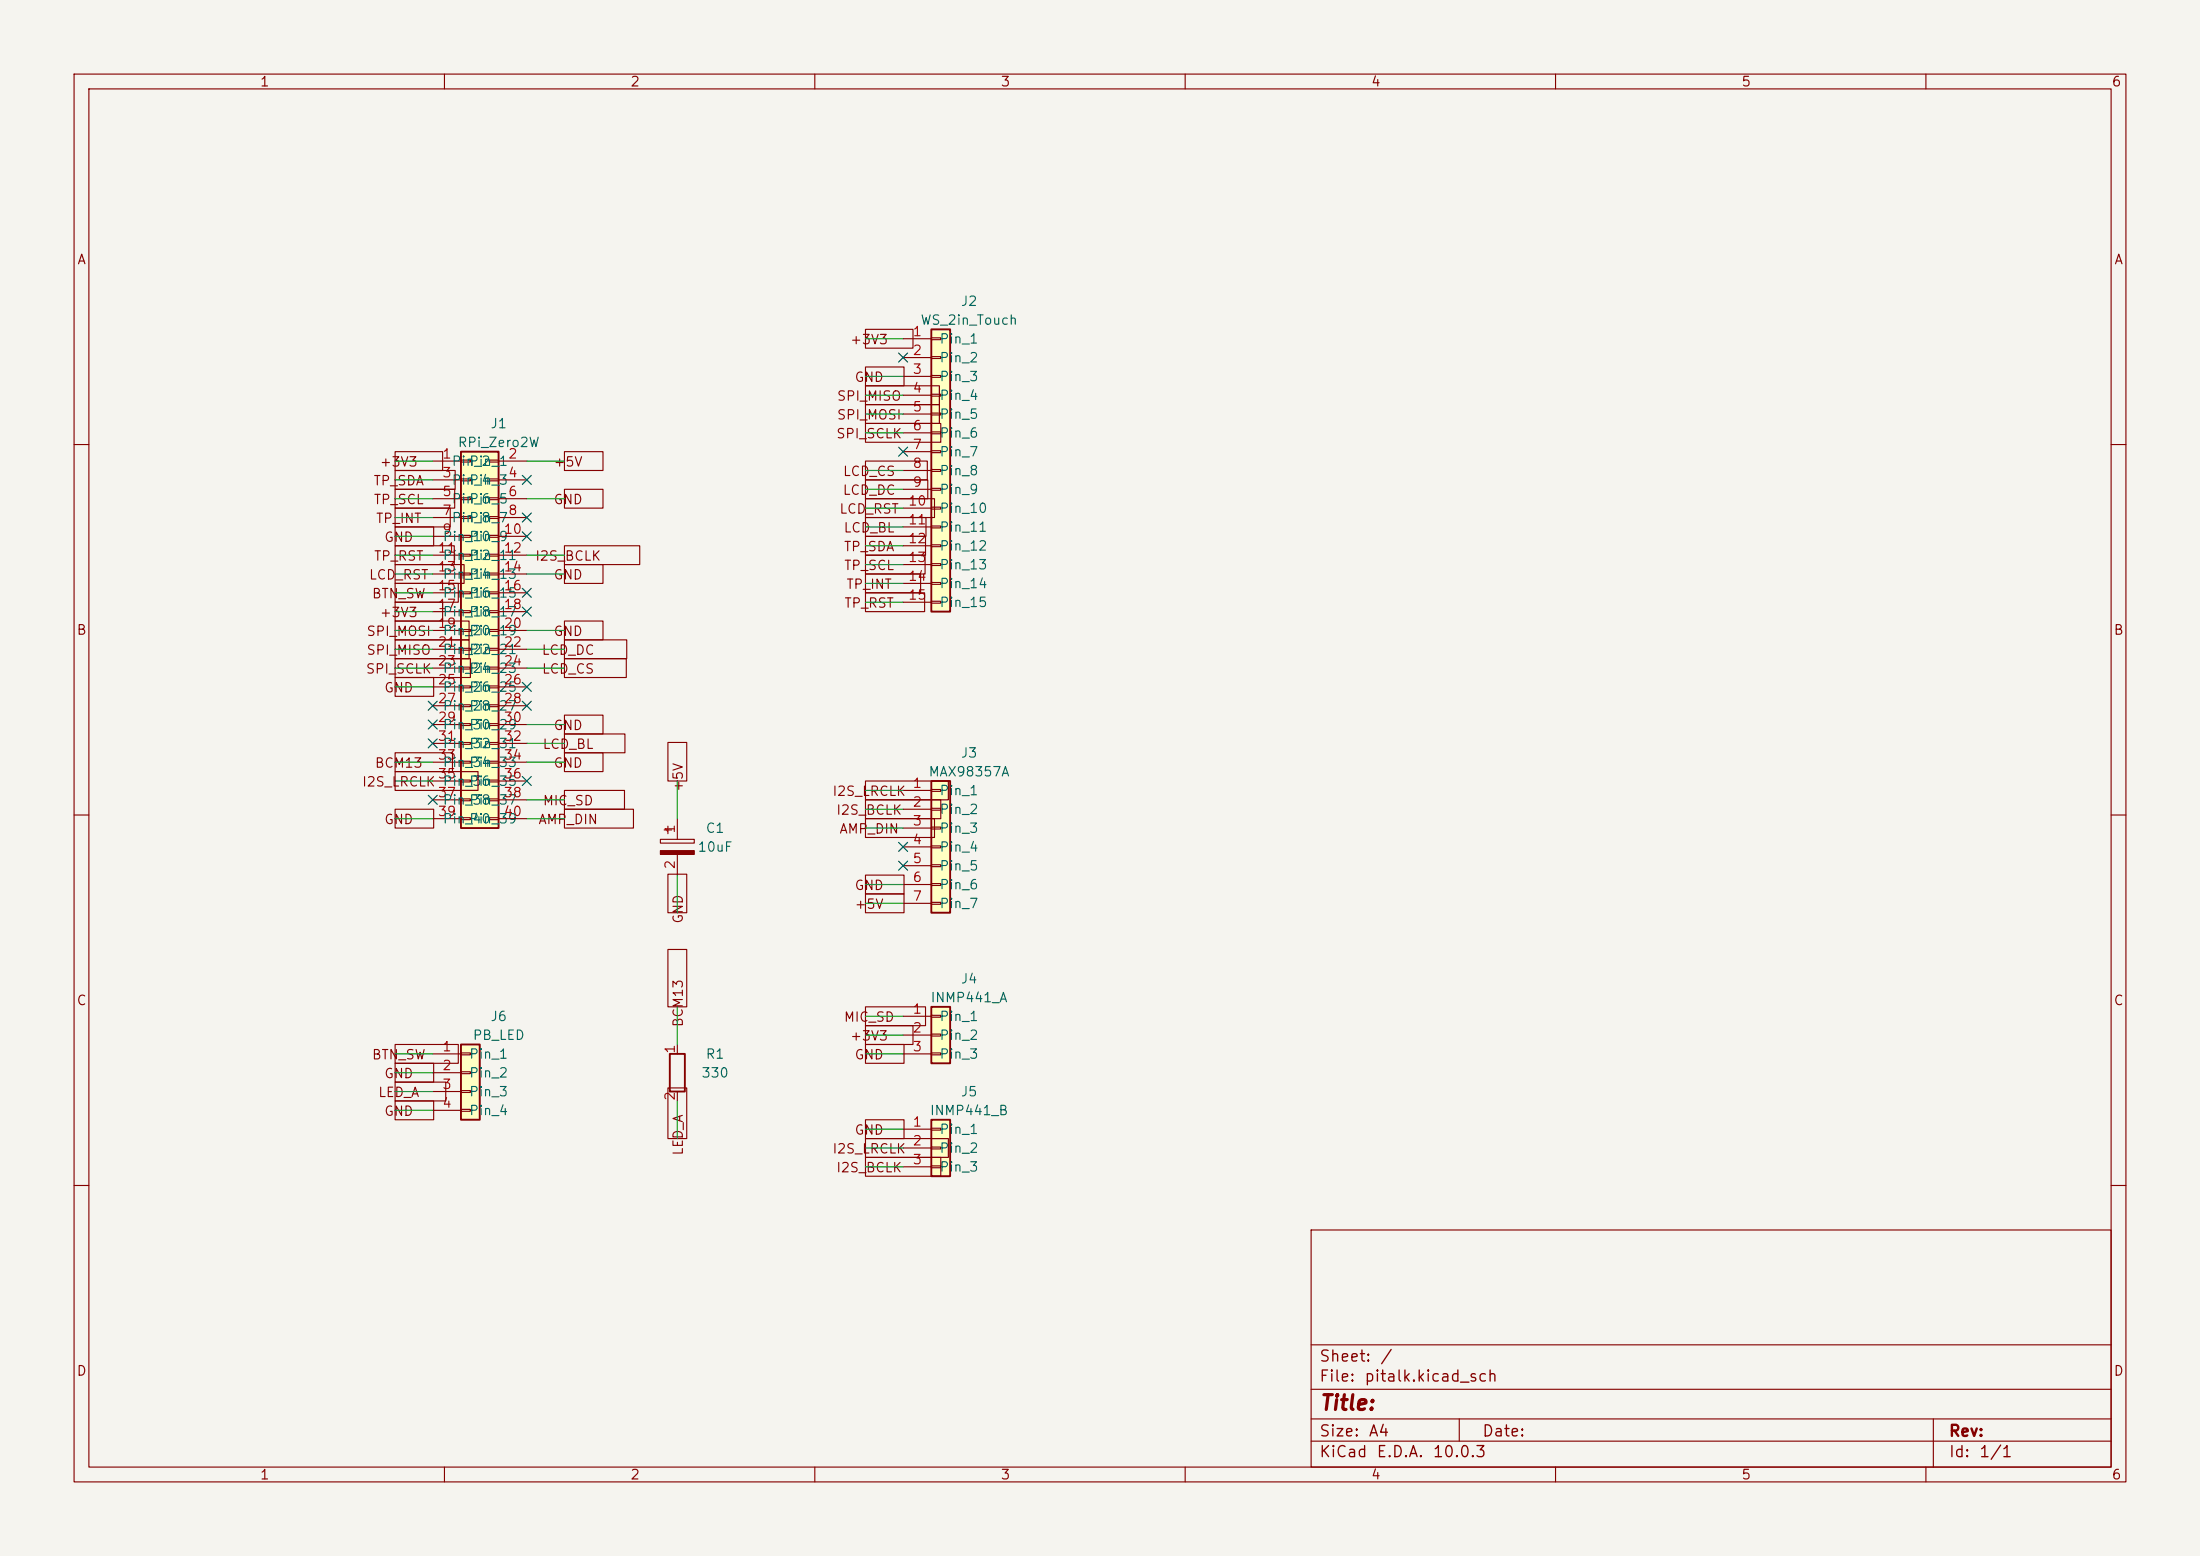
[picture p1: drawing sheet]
<svg xmlns="http://www.w3.org/2000/svg" width="297mm" height="210mm" viewBox="0 0 297 210" stroke-linecap="round" stroke-linejoin="round" font-family="sans-serif">
<path d="M0 0h297v210h-297z" fill="#f5f4ef" stroke="#f5f4ef" stroke-width=".14"/>
<g fill="none" stroke="#840000" stroke-width=".15">
<path d="M10 10h277v190h-277zM12 12h273v186h-273zM60 10v2M110 10v2M160 10v2M210 10v2M260 10v2M10 60h2M285 60h2M10 110h2M285 110h2M10 160h2"/>
<path d="M177 166h108v32h-108zM285 160h2M60 198v2M110 198v2M160 198v2M177 194.5h108M177 191.5h108M177 187.5h108M177 181.5h108M197 191.5v3M210 198v2M260 198v2"/>
<path d="M261 191.5v6.5"/>
</g>
<path d="M125.7 135.9h2.6v7.6h-2.6z" fill="#ffffc2"/>
<path d="M125.7 135.9h2.6v7.6h-2.6z" fill="none" stroke="#840000" stroke-width=".25"/>
<path d="M121.9 137.2h3.8M121.9 139.7h3.8M125.7 137h1.3v.3h-1.3zM125.7 139.6h1.3v.2h-1.3zM121.9 142.2h3.8M125.7 142.1h1.3v.3h-1.3z" fill="none" stroke="#840000" stroke-width=".15"/>
<path d="M125.7 105.4h2.6v17.8h-2.6z" fill="#ffffc2"/>
<path d="M125.7 105.4h2.6v17.8h-2.6z" fill="none" stroke="#840000" stroke-width=".25"/>
<g fill="none" stroke="#840000" stroke-width=".15">
<path d="M121.9 106.7h3.8M121.9 109.2h3.8M121.9 111.8h3.8M121.9 114.3h3.8M121.9 116.8h3.8M121.9 119.4h3.8M125.7 106.6h1.3v.2h-1.3zM125.7 109.1h1.3v.2h-1.3zM125.7 111.6h1.3v.3h-1.3zM125.7 114.2h1.3v.2h-1.3zM125.7 116.7h1.3v.3h-1.3zM125.7 119.3h1.3v.2h-1.3z"/>
<path d="M121.9 121.9h3.8M125.7 121.8h1.3v.2h-1.3z"/>
</g>
<path d="M62.2 141h2.6v10.1h-2.6z" fill="#ffffc2"/>
<path d="M62.2 141h2.6v10.1h-2.6z" fill="none" stroke="#840000" stroke-width=".25"/>
<path d="M58.4 142.2h3.8M58.4 144.8h3.8M58.4 147.3h3.8M58.4 149.9h3.8M62.2 142.1h1.3v.3h-1.3zM62.2 144.7h1.3v.2h-1.3zM62.2 147.2h1.3v.2h-1.3zM62.2 149.7h1.3v.3h-1.3z" fill="none" stroke="#840000" stroke-width=".15"/>
<path d="M125.7 151.1h2.6v7.7h-2.6z" fill="#ffffc2"/>
<path d="M90.4 142.2h2.1v5.1h-2.1zM125.7 151.1h2.6v7.7h-2.6z" fill="none" stroke="#840000" stroke-width=".25"/>
<g fill="none" stroke="#840000" stroke-width=".15">
<path d="M89.2 113.3h4.5v.5h-4.5zM89.7 112h1M90.2 111.5v1M91.4 110.5v2.8M91.4 115.3v2.8M91.4 141v1.2M91.4 147.3v1.3M121.9 152.4h3.8M121.9 154.9h3.8M121.9 157.5h3.8M125.7 152.3h1.3v.2h-1.3zM125.7 154.8h1.3v.3h-1.3z"/>
<path d="M125.7 157.4h1.3v.2h-1.3z"/>
</g>
<path d="M89.2 114.8h4.5v.5h-4.5z" fill="#840000" stroke="#840000" stroke-width=".15"/>
<path d="M62.2 61h5.1v50.8h-5.1z" fill="#ffffc2"/>
<path d="M62.2 61h5.1v50.8h-5.1z" fill="none" stroke="#840000" stroke-width=".25"/>
<g fill="none" stroke="#840000" stroke-width=".15">
<path d="M58.4 62.2h3.8M58.4 64.8h3.8M58.4 67.3h3.8M58.4 69.9h3.8M58.4 72.4h3.8M58.4 74.9h3.8M58.4 77.5h3.8M62.2 62.1h1.3v.3h-1.3zM62.2 64.6h1.3v.3h-1.3zM62.2 67.2h1.3v.2h-1.3zM62.2 69.7h1.3v.3h-1.3zM62.2 72.3h1.3v.2h-1.3z"/>
<path d="M62.2 74.8h1.3v.3h-1.3zM62.2 77.3h1.3v.3h-1.3zM62.2 79.9h1.3v.2h-1.3zM66 62.1h1.3v.3h-1.3zM66 64.6h1.3v.3h-1.3zM66 67.2h1.3v.2h-1.3zM66 69.7h1.3v.3h-1.3zM66 72.3h1.3v.2h-1.3zM66 74.8h1.3v.3h-1.3zM66 77.3h1.3v.3h-1.3zM66 79.9h1.3v.2h-1.3zM67.3 62.2h3.8"/>
<path d="M67.3 64.8h3.8M67.3 67.3h3.8M67.3 69.9h3.8M67.3 72.4h3.8M67.3 74.9h3.8M67.3 77.5h3.8M58.4 80h3.8M58.4 82.6h3.8M58.4 85.1h3.8M58.4 87.6h3.8M58.4 90.2h3.8M58.4 92.7h3.8"/>
<path d="M58.4 95.3h3.8M58.4 97.8h3.8M62.2 82.4h1.3v.3h-1.3zM62.2 85h1.3v.2h-1.3zM62.2 87.5h1.3v.3h-1.3zM62.2 90h1.3v.3h-1.3zM62.2 92.6h1.3v.2h-1.3zM62.2 95.1h1.3v.3h-1.3zM62.2 97.7h1.3v.2h-1.3zM66 82.4h1.3v.3h-1.3zM66 85h1.3v.2h-1.3zM66 87.5h1.3v.3h-1.3z"/>
<path d="M66 90h1.3v.3h-1.3zM66 92.6h1.3v.2h-1.3zM66 95.1h1.3v.3h-1.3zM66 97.7h1.3v.2h-1.3zM67.3 80h3.8M67.3 82.6h3.8M67.3 85.1h3.8M67.3 87.6h3.8M67.3 90.2h3.8M67.3 92.7h3.8M67.3 95.3h3.8M67.3 97.8h3.8"/>
<path d="M58.4 100.3h3.8M58.4 102.9h3.8M58.4 105.4h3.8M58.4 108h3.8M58.4 110.5h3.8M62.2 100.2h1.3v.3h-1.3zM62.2 102.7h1.3v.3h-1.3zM62.2 105.3h1.3v.2h-1.3zM62.2 107.8h1.3v.3h-1.3zM62.2 110.4h1.3v.2h-1.3zM66 100.2h1.3v.3h-1.3zM66 102.7h1.3v.3h-1.3z"/>
<path d="M66 105.3h1.3v.2h-1.3zM66 107.8h1.3v.3h-1.3zM66 110.4h1.3v.2h-1.3zM67.3 100.3h3.8M67.3 102.9h3.8M67.3 105.4h3.8M67.3 108h3.8M67.3 110.5h3.8"/>
</g>
<path d="M125.7 44.5h2.6v38.1h-2.6z" fill="#ffffc2"/>
<path d="M125.7 44.5h2.6v38.1h-2.6z" fill="none" stroke="#840000" stroke-width=".25"/>
<g fill="none" stroke="#840000" stroke-width=".15">
<path d="M116.8 54.6h10v2.6h-10zM116.8 57.1h10.2v2.6h-10.2zM116.8 49.5h5.2v2.6h-5.2zM116.8 52.1h10v2.5h-10zM116.8 44.4h6.5v2.6h-6.5zM121.9 45.7h3.8M121.9 48.3h3.8M121.9 50.8h3.8M121.9 53.3h3.8M121.9 55.9h3.8M121.9 58.4h3.8M125.7 45.6h1.3v.2h-1.3z"/>
<path d="M125.7 48.1h1.3v.3h-1.3zM125.7 50.7h1.3v.2h-1.3zM125.7 53.2h1.3v.3h-1.3zM125.7 55.8h1.3v.2h-1.3zM125.7 58.3h1.3v.2h-1.3zM53.3 76.2h9.4v2.5h-9.4zM53.3 78.7h8.6v2.6h-8.6zM53.3 73.7h8v2.5h-8zM53.3 71.1h5.2v2.6h-5.2zM53.3 66h8.1v2.6h-8.1zM53.3 68.6h7.5v2.5h-7.5zM53.3 63.5h8.1v2.5h-8.1z"/>
<path d="M53.3 61h6.5v2.5h-6.5zM76.2 66h5.2v2.6h-5.2zM76.2 76.2h5.2v2.5h-5.2zM76.2 73.7h10.2v2.5h-10.2zM76.2 61h5.2v2.5h-5.2zM116.8 72.4h8.1v2.5h-8.1zM116.8 69.8h8.2v2.6h-8.2zM116.8 67.3h9.4v2.6h-9.4zM116.8 74.9h8.1v2.6h-8.1zM116.8 77.5h7.5v2.5h-7.5zM116.8 64.8h8.4v2.5h-8.4zM116.8 62.2h8.4v2.6h-8.4z"/>
<path d="M121.9 61h3.8M121.9 63.5h3.8M121.9 66h3.8M121.9 68.6h3.8M121.9 71.1h3.8M121.9 73.7h3.8M121.9 76.2h3.8M121.9 78.7h3.8M125.7 60.8h1.3v.3h-1.3zM125.7 63.4h1.3v.2h-1.3zM125.7 65.9h1.3v.3h-1.3zM125.7 68.5h1.3v.2h-1.3z"/>
<path d="M125.7 71h1.3v.2h-1.3zM125.7 73.5h1.3v.3h-1.3zM125.7 76.1h1.3v.2h-1.3zM125.7 78.6h1.3v.3h-1.3zM53.3 81.3h6.5v2.5h-6.5zM53.3 88.9h10.2v2.5h-10.2zM53.3 83.8h10v2.6h-10zM53.3 86.4h10v2.5h-10zM53.3 91.4h5.2v2.6h-5.2zM76.2 83.8h5.2v2.6h-5.2zM76.2 86.4h8.4v2.5h-8.4zM76.2 88.9h8.3v2.5h-8.3z"/>
<path d="M76.2 99.1h8.2v2.5h-8.2zM76.2 96.5h5.2v2.6h-5.2zM116.8 80h8v2.6h-8zM121.9 81.3h3.8M125.7 81.2h1.3v.2h-1.3zM53.3 101.6h7.8v2.5h-7.8zM53.3 104.1h11.2v2.6h-11.2zM53.3 109.2h5.2v2.6h-5.2zM76.2 101.6h5.2v2.5h-5.2zM76.2 109.2h9.3v2.6h-9.3zM76.2 106.7h8.1v2.5h-8.1zM90.2 118h2.5v5.2h-2.5z"/>
<path d="M90.2 100.2h2.5v5.2h-2.5zM116.8 105.4h11.2v2.6h-11.2zM116.8 107.9h10.2v2.6h-10.2zM116.8 110.5h9.4v2.5h-9.4zM116.8 118.1h5.2v2.6h-5.2zM90.2 128.1h2.5v7.8h-2.5zM116.8 138.4h6.5v2.6h-6.5zM116.8 120.6h5.2v2.6h-5.2zM116.8 135.9h8.1v2.5h-8.1zM53.3 148.6h5.2v2.5h-5.2zM53.3 143.5h5.2v2.6h-5.2zM53.3 141h8.6v2.5h-8.6z"/>
<path d="M53.3 146h6.9v2.6h-6.9zM90.2 146.8h2.5v6.9h-2.5zM116.8 151.1h5.2v2.6h-5.2zM116.8 156.2h10.2v2.6h-10.2zM116.8 153.7h11.2v2.5h-11.2zM116.8 141h5.2v2.5h-5.2z"/>
</g>
<g fill="none" stroke="#009600" stroke-width=".15">
<path d="M116.8 50.8h5.1M116.8 45.7h5.1M116.8 53.3h5.1M116.8 55.9h5.1M116.8 58.4h5.1M53.3 72.4h5.1M53.3 74.9h5.1M53.3 62.2h5.1M53.3 77.5h5.1M53.3 67.3h5.1M53.3 69.9h5.1M53.3 64.8h5.1"/>
<path d="M71.1 74.9h5.1M71.1 62.2h5.1M71.1 77.5h5.1M71.1 67.3h5.1M116.8 66h5.1M116.8 63.5h5.1M116.8 76.2h5.1M116.8 73.7h5.1M116.8 71.1h5.1M116.8 68.6h5.1M116.8 78.7h5.1M53.3 90.2h5.1"/>
<path d="M53.3 85.1h5.1M53.3 80h5.1M53.3 87.6h5.1M53.3 92.7h5.1M53.3 82.6h5.1M71.1 90.2h5.1M71.1 85.1h5.1M71.1 97.8h5.1M71.1 87.6h5.1M116.8 81.3h5.1M53.3 110.5h5.1M53.3 102.9h5.1"/>
<path d="M53.3 105.4h5.1M71.1 110.5h5.1M71.1 102.9h5.1M71.1 108h5.1M71.1 100.3h5.1M91.4 105.4v5.1M91.4 118.1v5.1M116.8 111.8h5.1M116.8 109.2h5.1M116.8 106.7h5.1M116.8 119.4h5.1M91.4 135.9v5.1"/>
<path d="M116.8 139.7h5.1M116.8 137.2h5.1M116.8 121.9h5.1M53.3 144.8h5.1M53.3 149.9h5.1M53.3 142.2h5.1M53.3 147.3h5.1M91.4 148.6v5.1M116.8 142.2h5.1M116.8 152.4h5.1M116.8 154.9h5.1M116.8 157.5h5.1"/>
</g>
<g fill="none" stroke="#000084" stroke-width=".15">
<path d="M121.3 47.7l1.2 1.2M122.5 47.7l-1.2 1.2M70.5 79.4l1.2 1.2M70.5 71.8l1.2 1.2M70.5 69.2l1.2 1.3M70.5 64.2l1.2 1.2M71.7 79.4l-1.2 1.2M71.7 71.8l-1.2 1.2M71.7 69.2l-1.2 1.3M71.7 64.2l-1.2 1.2M121.3 60.4l1.2 1.2M122.5 60.4l-1.2 1.2"/>
<path d="M57.8 94.6l1.2 1.3M57.8 99.7l1.2 1.2M57.8 97.2l1.2 1.2M59 94.6l-1.2 1.3M59 99.7l-1.2 1.2M59 97.2l-1.2 1.2M70.5 94.6l1.2 1.3M70.5 81.9l1.2 1.3M70.5 92.1l1.2 1.2M71.7 94.6l-1.2 1.3M71.7 81.9l-1.2 1.3M71.7 92.1l-1.2 1.2"/>
<path d="M57.8 107.3l1.2 1.3M59 107.3l-1.2 1.3M70.5 104.8l1.2 1.2M71.7 104.8l-1.2 1.2M121.3 116.2l1.2 1.2M121.3 113.7l1.2 1.2M122.5 116.2l-1.2 1.2M122.5 113.7l-1.2 1.2"/>
</g>
<text font-size="2" fill="#840000" x="178" y="190.8">Title:</text>
<g font-size="1.5" fill="#840000">
<text x="178" y="184.2">Sheet:</text>
<text x="186.2" y="184.2">/</text>
<text x="178" y="186.9">File:</text>
<text x="184.1" y="186.9">pitalk.kicad_sch</text>
<text x="178" y="197.1">KiCad</text>
<text x="178" y="194.3">Size:</text>
<text x="184.7" y="194.3">A4</text>
<text x="185.7" y="197.1">E.D.A.</text>
<text x="193.3" y="197.1">10.0.3</text>
<text x="200" y="194.3">Date:</text>
<text x="263" y="194.3">Rev:</text>
<text x="263" y="197.1">Id:</text>
<text x="267.1" y="197.1">1/1</text>
</g>
<g font-size="1.3" fill="#840000">
<text x="35" y="12">1</text>
<text x="85" y="12">2</text>
<text x="135" y="12">3</text>
<text x="185" y="12">4</text>
<text x="235" y="12">5</text>
<text x="285" y="12">6</text>
<text x="10.3" y="36">A</text>
<text x="285.3" y="36">A</text>
<text x="114.7" y="46.8">+3V3</text>
<text x="115.3" y="51.9">GND</text>
<text x="112.8" y="59.5">SPI_SCLK</text>
<text x="112.9" y="56.9">SPI_MOSI</text>
<text x="112.9" y="54.4">SPI_MISO</text>
<text x="50.3" y="65.8">TP_SDA</text>
<text x="51.2" y="63.3">+3V3</text>
<text x="74.6" y="63.3">+5V</text>
<text x="113.7" y="64.6">LCD_CS</text>
<text x="50.4" y="68.4">TP_SCL</text>
<text x="50.7" y="70.9">TP_INT</text>
<text x="74.6" y="68.4">GND</text>
<text x="113.2" y="69.6">LCD_RST</text>
<text x="113.7" y="67.1">LCD_DC</text>
<text x="50.4" y="76">TP_RST</text>
<text x="51.8" y="73.5">GND</text>
<text x="72.2" y="76">I2S_BCLK</text>
<text x="113.8" y="72.2">LCD_BL</text>
<text x="113.8" y="74.7">TP_SDA</text>
<text x="113.9" y="77.3">TP_SCL</text>
<text x="49.7" y="78.5">LCD_RST</text>
<text x="50.1" y="81.1">BTN_SW</text>
<text x="51.2" y="83.6">+3V3</text>
<text x="74.6" y="78.5">GND</text>
<text x="113.9" y="82.3">TP_RST</text>
<text x="114.2" y="79.8">TP_INT</text>
<text x="10.3" y="86">B</text>
<text x="49.4" y="86.2">SPI_MOSI</text>
<text x="49.4" y="88.7">SPI_MISO</text>
<text x="73" y="88.7">LCD_DC</text>
<text x="74.6" y="86.2">GND</text>
<text x="285.3" y="86">B</text>
<text x="49.3" y="91.2">SPI_SCLK</text>
<text x="51.8" y="93.8">GND</text>
<text x="73.1" y="91.2">LCD_CS</text>
<text x="73.2" y="101.4">LCD_BL</text>
<text x="74.6" y="98.9">GND</text>
<text x="48.8" y="106.5">I2S_LRCLK Pin_36</text>
<text x="50.5" y="103.9">BCM13</text>
<text x="74.6" y="103.9">GND</text>
<text x="92.5" y="107" transform="rotate(-90 92.5 107)">+5V</text>
<text x="112.3" y="107.7">I2S_LRCLK</text>
<text x="51.8" y="111.6">GND</text>
<text x="72.6" y="111.6">AMP_DIN</text>
<text x="73.2" y="109">MIC_SD</text>
<text x="112.8" y="110.3">I2S_BCLK</text>
<text x="113.2" y="112.8">AMP_DIN</text>
<text x="92.5" y="124.8" transform="rotate(-90 92.5 124.8)">GND</text>
<text x="115.3" y="120.4">GND</text>
<text x="115.3" y="123">+5V</text>
<text x="10.3" y="136">C</text>
<text x="285.3" y="136">C</text>
<text x="50.1" y="143.3">BTN_SW</text>
<text x="92.5" y="138.7" transform="rotate(-90 92.5 138.7)">BCM13</text>
<text x="113.8" y="138.2">MIC_SD</text>
<text x="114.7" y="140.8">+3V3</text>
<text x="115.3" y="143.3">GND</text>
<text x="51" y="148.4">LED_A</text>
<text x="51.8" y="145.8">GND</text>
<text x="51.8" y="150.9">GND</text>
<text x="115.3" y="153.5">GND</text>
<text x="92.5" y="156" transform="rotate(-90 92.5 156)">LED_A</text>
<text x="112.3" y="156">I2S_LRCLK</text>
<text x="112.8" y="158.5">I2S_BCLK</text>
<text x="10.3" y="186">D</text>
<text x="285.3" y="186">D</text>
<text x="35" y="200">1</text>
<text x="85" y="200">2</text>
<text x="135" y="200">3</text>
<text x="185" y="200">4</text>
<text x="235" y="200">5</text>
<text x="285" y="200">6</text>
</g>
<g font-size="1.3" fill="#006464">
<text x="129.6" y="41.6">J2</text>
<text x="124.2" y="44.2">WS_2in_Touch</text>
<text x="126.7" y="46.7">Pin_1</text>
<text x="126.7" y="49.2">Pin_2</text>
<text x="126.7" y="51.8">Pin_3</text>
<text x="66.1" y="58.1">J1</text>
<text x="126.7" y="54.3">Pin_4</text>
<text x="126.7" y="56.9">Pin_5</text>
<text x="126.7" y="59.4">Pin_6</text>
<text x="60.9" y="63.2">Pin_2</text>
<text x="60.9" y="65.7">Pin_4</text>
<text x="61.7" y="60.7">RPi_Zero2W</text>
<text x="63.2" y="63.2">Pin_1</text>
<text x="63.2" y="65.7">Pin_3</text>
<text x="126.7" y="61.9">Pin_7</text>
<text x="126.7" y="64.5">Pin_8</text>
<text x="60.9" y="68.3">Pin_6</text>
<text x="60.9" y="70.8">Pin_8</text>
<text x="63.2" y="68.3">Pin_5</text>
<text x="63.2" y="70.8">Pin_7</text>
<text x="126.7" y="67">Pin_9</text>
<text x="126.7" y="69.6">Pin_10</text>
<text x="59.7" y="73.4">Pin_10</text>
<text x="59.7" y="75.9">Pin_12</text>
<text x="63.2" y="73.4">Pin_9</text>
<text x="63.2" y="75.9">Pin_11</text>
<text x="126.7" y="72.1">Pin_11</text>
<text x="126.7" y="74.6">Pin_12</text>
<text x="126.7" y="77.2">Pin_13</text>
<text x="59.7" y="78.4">Pin_14</text>
<text x="59.7" y="81">Pin_16</text>
<text x="59.7" y="83.5">Pin_18</text>
<text x="63.2" y="78.4">Pin_13</text>
<text x="63.2" y="81">Pin_15</text>
<text x="63.2" y="83.5">Pin_17</text>
<text x="126.7" y="79.7">Pin_14</text>
<text x="126.7" y="82.3">Pin_15</text>
<text x="59.7" y="86.1">Pin_20</text>
<text x="59.7" y="88.6">Pin_22</text>
<text x="63.2" y="86.1">Pin_19</text>
<text x="63.2" y="88.6">Pin_21</text>
<text x="59.7" y="91.1">Pin_24</text>
<text x="59.7" y="93.7">Pin_26</text>
<text x="63.2" y="91.1">Pin_23</text>
<text x="63.2" y="93.7">Pin_25</text>
<text x="59.7" y="96.2">Pin_28</text>
<text x="59.7" y="98.8">Pin_30</text>
<text x="59.7" y="101.3">Pin_32</text>
<text x="63.2" y="96.2">Pin_27</text>
<text x="63.2" y="98.8">Pin_29</text>
<text x="63.2" y="101.3">Pin_31</text>
<text x="59.7" y="103.8">Pin_34</text>
<text x="63.2" y="103.8">Pin_33</text>
<text x="63.2" y="106.4">Pin_35</text>
<text x="125.3" y="105.1">MAX98357A</text>
<text x="126.7" y="107.7">Pin_1</text>
<text x="129.6" y="102.6">J3</text>
<text x="59.7" y="108.9">Pin_38</text>
<text x="59.7" y="111.5">Pin_40</text>
<text x="63.2" y="108.9">Pin_37</text>
<text x="63.2" y="111.5">Pin_39</text>
<text x="95.2" y="112.7">C1</text>
<text x="126.7" y="110.2">Pin_2</text>
<text x="126.7" y="112.7">Pin_3</text>
<text x="94.1" y="115.3">10uF</text>
<text x="126.7" y="115.3">Pin_4</text>
<text x="126.7" y="117.8">Pin_5</text>
<text x="126.7" y="120.4">Pin_6</text>
<text x="126.7" y="122.9">Pin_7</text>
<text x="125.5" y="135.6">INMP441_A</text>
<text x="129.6" y="133.1">J4</text>
<text x="63.2" y="143.2">Pin_1</text>
<text x="63.7" y="140.7">PB_LED</text>
<text x="66.1" y="138.1">J6</text>
<text x="95.2" y="143.2">R1</text>
<text x="126.7" y="138.1">Pin_1</text>
<text x="126.7" y="140.7">Pin_2</text>
<text x="126.7" y="143.2">Pin_3</text>
<text x="63.2" y="145.8">Pin_2</text>
<text x="63.2" y="148.3">Pin_3</text>
<text x="94.6" y="145.8">330</text>
<text x="129.6" y="148.3">J5</text>
<text x="63.2" y="150.8">Pin_4</text>
<text x="125.4" y="150.8">INMP441_B</text>
<text x="126.7" y="153.4">Pin_1</text>
<text x="126.7" y="155.9">Pin_2</text>
<text x="126.7" y="158.5">Pin_3</text>
</g>
<g font-size="1.3" fill="#a90000">
<text x="123.1" y="45.7">1</text>
<text x="123.1" y="48.2">2</text>
<text x="123.1" y="50.8">3</text>
<text x="123.1" y="53.3">4</text>
<text x="123.1" y="55.9">5</text>
<text x="123.1" y="58.4">6</text>
<text x="59.6" y="62.2">1</text>
<text x="59.6" y="64.7">3</text>
<text x="68.5" y="62.2">2</text>
<text x="68.5" y="64.7">4</text>
<text x="123.1" y="60.9">7</text>
<text x="123.1" y="63.5">8</text>
<text x="59.6" y="67.3">5</text>
<text x="59.6" y="69.8">7</text>
<text x="68.5" y="67.3">6</text>
<text x="68.5" y="69.8">8</text>
<text x="122.5" y="68.6">10</text>
<text x="122.5" y="71.1">11</text>
<text x="123.1" y="66">9</text>
<text x="59" y="74.9">11</text>
<text x="59" y="77.4">13</text>
<text x="59.6" y="72.4">9</text>
<text x="67.9" y="72.4">10</text>
<text x="67.9" y="74.9">12</text>
<text x="67.9" y="77.4">14</text>
<text x="122.5" y="73.6">12</text>
<text x="122.5" y="76.2">13</text>
<text x="59" y="80">15</text>
<text x="59" y="82.5">17</text>
<text x="67.9" y="80">16</text>
<text x="67.9" y="82.5">18</text>
<text x="122.5" y="78.7">14</text>
<text x="122.5" y="81.3">15</text>
<text x="59" y="85.1">19</text>
<text x="59" y="87.6">21</text>
<text x="67.9" y="85.1">20</text>
<text x="67.9" y="87.6">22</text>
<text x="59" y="90.1">23</text>
<text x="59" y="92.7">25</text>
<text x="59" y="95.2">27</text>
<text x="67.9" y="90.1">24</text>
<text x="67.9" y="92.7">26</text>
<text x="67.9" y="95.2">28</text>
<text x="59" y="97.8">29</text>
<text x="59" y="100.3">31</text>
<text x="67.9" y="97.8">30</text>
<text x="67.9" y="100.3">32</text>
<text x="59" y="102.8">33</text>
<text x="59" y="105.4">35</text>
<text x="59" y="107.9">37</text>
<text x="67.9" y="102.8">34</text>
<text x="67.9" y="105.4">36</text>
<text x="67.9" y="107.9">38</text>
<text x="123.1" y="106.7">1</text>
<text x="59" y="110.5">39</text>
<text x="67.9" y="110.5">40</text>
<text x="91.4" y="112.6" transform="rotate(-90 91.4 112.6)">1</text>
<text x="123.1" y="109.2">2</text>
<text x="123.1" y="111.7">3</text>
<text x="91.4" y="117.4" transform="rotate(-90 91.4 117.4)">2</text>
<text x="123.1" y="114.3">4</text>
<text x="123.1" y="116.8">5</text>
<text x="123.1" y="119.4">6</text>
<text x="123.1" y="121.9">7</text>
<text x="123.1" y="137.1">1</text>
<text x="59.6" y="142.2">1</text>
<text x="91.4" y="142.3" transform="rotate(-90 91.4 142.3)">1</text>
<text x="123.1" y="139.7">2</text>
<text x="123.1" y="142.2">3</text>
<text x="59.6" y="144.8">2</text>
<text x="59.6" y="147.3">3</text>
<text x="59.6" y="149.8">4</text>
<text x="91.4" y="148.7" transform="rotate(-90 91.4 148.7)">2</text>
<text x="123.1" y="152.4">1</text>
<text x="123.1" y="154.9">2</text>
<text x="123.1" y="157.5">3</text>
</g>
</svg>
